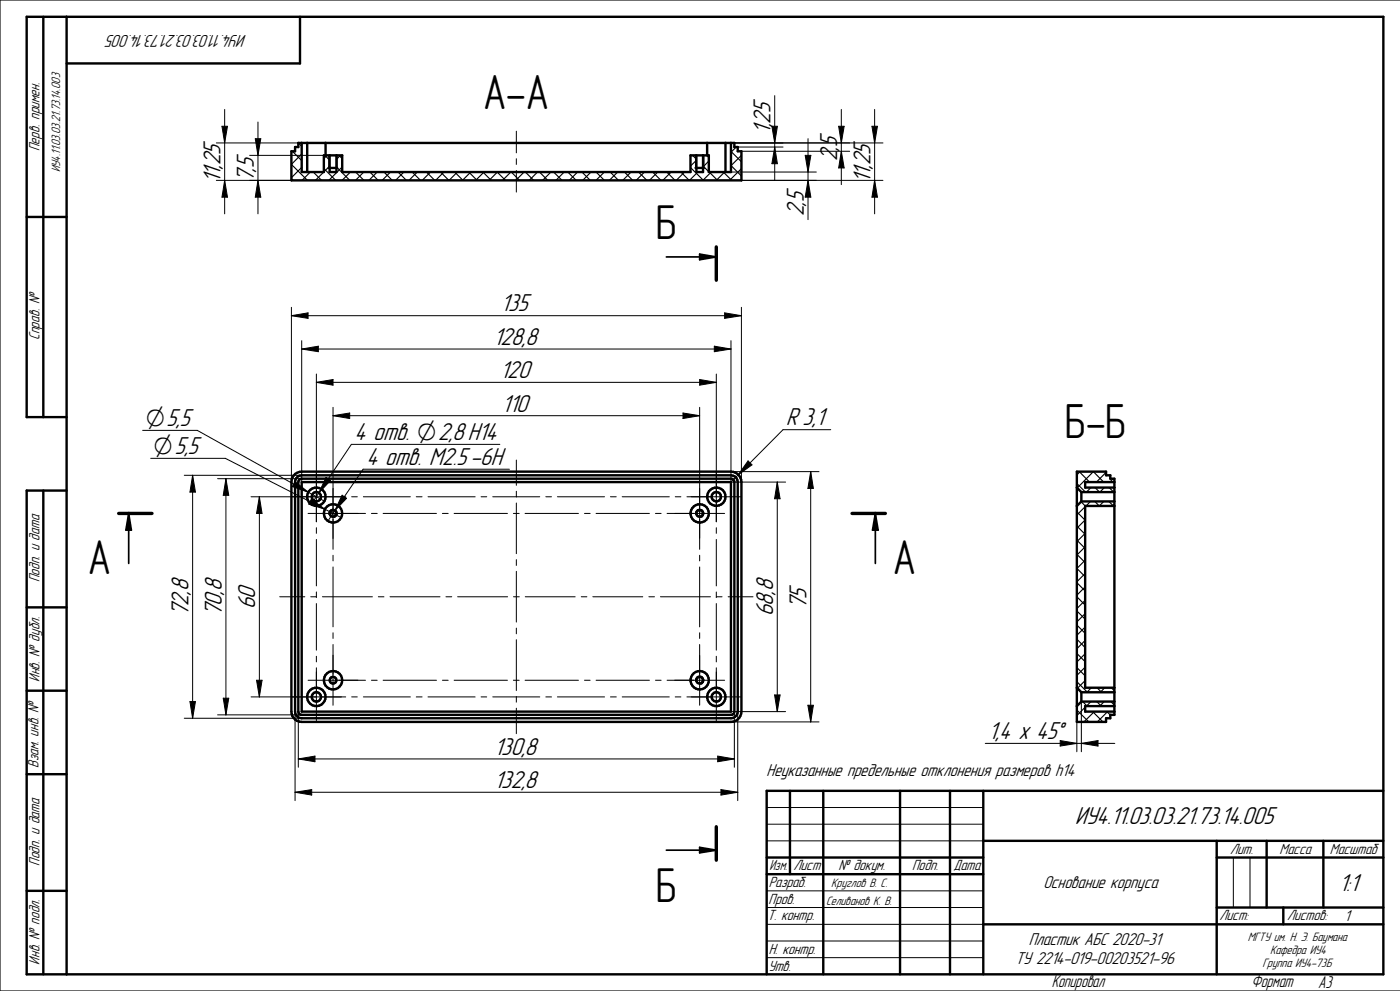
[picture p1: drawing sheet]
<svg xmlns="http://www.w3.org/2000/svg" width="420mm" height="297mm" viewBox="0 0 420 297" stroke-linecap="round" stroke-linejoin="round" font-family="sans-serif">
<g fill="none" stroke="#000" stroke-width=".72">
<path d="M13 5v120M20 5v287M90 5v14h-70M8 65h12M20 125h-12v-120h407v287h-407v-145h12M13 147v145M88.6 142l1.9-.6h128.8a3.1 3.1 0 0 1 3.1 3.1v68.8a3.1 3.1 0 0 1-3.1 3.1h-128.8a3.1 3.1 0 0 1-3.1-3.1v-68.8a3.2 3.2 0 0 1 1.2-2.5zM89.3 142.8l1.2-.3h128.8a2.03 2.03 0 0 1 2 2v68.8a1.97 1.97 0 0 1-2 2h-128.8a1.97 1.97 0 0 1-2-2v-68.8l.1-.7zM89.8 143.8l.7-.3h128.8a1.01 1.01 0 0 1 1 1v68.8a.94 .94 0 0 1-1 .9h-128.8a.94 .94 0 0 1-1-.9v-68.8zM90.5 144.5h128.8v68.8h-128.8zM8 182h12M8 207h12"/>
<path d="M8 232h12M237 237v25M247 237v55M270 237v55M285 237v55M295 237v55M415 237h-185v55M230 257h65M295 252h120M365 252v40M365 257h50M380 252v20"/>
<path d="M397 252v20M8 267h12M230 262h65M295 277h120M365 272h50M385 272v5"/>
<circle cx="94.9" cy="148.9" r="2.75"/>
<circle cx="94.9" cy="148.9" r="1.4"/>
<circle cx="99.9" cy="153.9" r="1"/>
<circle cx="99.9" cy="153.9" r="2.74"/>
<circle cx="209.9" cy="153.9" r="1.01"/>
<circle cx="209.9" cy="153.9" r="2.73"/>
<circle cx="214.9" cy="148.9" r="1.4"/>
<circle cx="214.9" cy="148.8" r="2.75"/>
<circle cx="94.9" cy="208.9" r="1.41"/>
<circle cx="94.9" cy="208.9" r="2.76"/>
<circle cx="99.9" cy="203.9" r="2.75"/>
<circle cx="99.9" cy="203.9" r="1.01"/>
<circle cx="209.9" cy="203.9" r="1"/>
<circle cx="209.9" cy="203.9" r="2.76"/>
<circle cx="214.9" cy="208.9" r="2.75"/>
<circle cx="214.9" cy="208.9" r="1.38"/>
</g>
<path d="M230 242h65M230 247h65M230 252h65M370 257v15M375 257v15M230 267h65M230 272h65M230 277h65M230 282h65M230 287h65" fill="none" stroke="#000" stroke-width=".3"/>
<path d="M420 0h-420v297h420M98.7 154.2a1.25 1.25 0 0 1 .9-1.5 1.25 1.25 0 0 1 1.5 .8 1.25 1.25 0 0 1-.9 1.6M208.7 154.2a1.24 1.24 0 0 1 .9-1.5 1.24 1.24 0 0 1 1.5 .9 1.24 1.24 0 0 1-.9 1.5M208.7 204.2a1.24 1.24 0 0 1 .9-1.5 1.24 1.24 0 0 1 1.5 .8 1.24 1.24 0 0 1-.9 1.6" fill="none" stroke="#000" stroke-width=".34"/>
<path d="M38.6 153.9h7M255.6 153.9h7" fill="none" stroke="#000" stroke-width="1"/>
<path d="M38.6 153.9l.8 5h-1.6zM38.6 153.9v15M262.6 153.9l.8 5h-1.7zM262.6 153.9v15" fill="none" stroke="#000" stroke-width=".51"/>
<path d="M38.6 153.9l.8 5h-1.6zM262.6 153.9l.8 5h-1.7z" fill="#000"/>
<g fill="#fff">
<path d="M26.3 162.1h7.1v10h-7.1z" fill-rule="evenodd"/>
<path d="M267.8 162.1h7.1v10h-7.1z" fill-rule="evenodd"/>
</g>
<path d="M35.6 153.9h3M262.6 153.9h3" fill="none" stroke="#000" stroke-width="1"/>
<g fill="none" stroke="#000" stroke-width=".34">
<path d="M87.4 53.5l.6 .6M87.7 45.3l2.8 2.8M88.6 44.1l-.1 .1M89.5 42.9l1 1M89.8 42.8l-.3 .3M90.5 46.1l-3.1 3.2 4.8 4.8M90.5 50.2l-3.1 3.1M93.1 51.6l-2.5 2.5M94 51.6l2.5 2.5M97.2 50.5l3.5 3.6M97.5 46.6l1.4 1.4M98.1 46.6l-.9 .9"/>
<path d="M98.6 46.6v3.7M98.9 49.8l-4.3 4.3M100.9 50l4 4.1M101.1 46.6v3.7M101.7 46.6l1 .9M102.1 46.6l-1.2 1.2M102.7 50l-4.1 4.1M105.1 51.6l-2.5 2.5M106.7 51.6l2.5 2.5M109.1 51.6l-2.5 2.5M111 51.6l2.5 2.5M113.2 51.6l-2.5 2.5"/>
<path d="M115.2 51.6l2.5 2.5M117.1 51.6l-2.5 2.5M119.4 51.6l2.5 2.5M121.2 51.6l-2.5 2.5M123.7 51.6l2.5 2.5M125.2 51.6l-2.5 2.5M127.9 51.6l2.5 2.5M129.2 51.6l-2.5 2.5M132.2 51.6l2.5 2.5 2.5-2.5M133.2 51.6l-2.5 2.5M136.4 51.6l2.5 2.5M140.6 51.6l2.5 2.5"/>
<path d="M141.2 51.6l-2.5 2.5M144.9 51.6l2.5 2.5M145.2 51.6l-2.5 2.5M149.1 51.6l2.5 2.5M149.2 51.6l-2.5 2.5M153.2 51.6l-2.5 2.5M153.4 51.6l2.5 2.5M157.2 51.6l-2.5 2.5M157.6 51.6l2.5 2.5M161.2 51.6l-2.5 2.5M161.8 51.6l2.5 2.5M165.3 51.6l-2.5 2.5"/>
<path d="M166.1 51.6l2.5 2.5M169.2 51.6l-2.4 2.5M170.3 51.6l2.5 2.5M173.3 51.6l-2.5 2.5M174.6 51.6l2.5 2.5M177.3 51.6l-2.5 2.5M178.8 51.6l2.5 2.5M181.3 51.6l-2.5 2.5M183 51.6l2.5 2.5M185.3 51.6l-2.5 2.5M187.3 51.6l2.5 2.5M189.3 51.6l-2.5 2.5"/>
<path d="M191.6 51.6l2.5 2.5M193.3 51.6l-2.5 2.5M195.8 51.6l2.5 2.5M197.3 51.6l-2.5 2.5M200 51.6l2.5 2.5M201.3 51.6l-2.5 2.5M204.3 51.6l2.5 2.5M205.4 51.6l-2.5 2.5M207.1 50.2l3.9 3.9M207.8 46.6l1.1 1.1M208.7 46.6v3.7M208.9 48l-1.8 1.8"/>
<path d="M209.3 51.6l-2.5 2.5M210.9 49.7l1.7 1.8M211.2 46.6v3.7M212 46.6l.6 .6M212.6 48.3l-1.7 1.7M212.8 51.6l2.5 2.5M213.4 51.6l-2.5 2.5M217 51.6l2.5 2.5M217.4 51.6l-2.5 2.5M219.3 45.4l3.1 3.1M220.9 44.1l-1.6 1.5M222.4 46.6l-3.1 3.1 3.1 3"/>
<path d="M222.4 50.5l-3.5 3.6"/>
</g>
<path d="M89.5 42.8h130.8v1.3h1v1.2h1.1v8.8h-135v-8.8h1.1v-1.2h1zM92.2 42.8v8.8M97.7 42.8v3.8M98.6 50.3h2.5M98.9 46.6v5h2v-5M208.7 50.3h2.5M210.9 46.6v5h-2v-5M212.1 42.8v3.8M217.6 42.8v8.8M219.3 42.8v8.8h-6.7v-5h-5.5v5h-104.4v-5h-5.5v5h-6.7v-8.8" fill="none" stroke="#000" stroke-width=".72"/>
<g fill="#fff">
<path d="M145 22.8h19.8v10h-19.8z" fill-rule="evenodd"/>
<path d="M145 22.8h19.8v10h-19.8z" fill-rule="evenodd"/>
</g>
<path d="M214.9 77v7M214.9 247.8v7" fill="none" stroke="#000" stroke-width="1"/>
<path d="M199.9 77h15M209.9 76.2l5 .8-5 .9zM199.9 254.8h15M209.9 254l5 .8-5 .8z" fill="none" stroke="#000" stroke-width=".51"/>
<path d="M209.9 76.2l5 .8-5 .9zM209.9 254l5 .8-5 .8z" fill="#000"/>
<g fill="#fff">
<path d="M196.7 260.3h6.4v10h-6.4z" fill-rule="evenodd"/>
<path d="M196.7 61.5h6.4v10h-6.4z" fill-rule="evenodd"/>
</g>
<path d="M214.9 74v3M214.9 254.8v3" fill="none" stroke="#000" stroke-width="1"/>
<g fill="none" stroke="#000" stroke-width=".34">
<path d="M323 153.4l2.5 2.5M323 157.6l2.5 2.5M323 144.9l2.6 2.6M323.8 141.4l3.1 3.1M324 141.4l-1 .9M324.3 150.4l1.2 1.2M325.5 159.9l-2.5 2.4M325.5 151.8l-2.5 2.5M325.5 155.8l-2.5 2.5M327.2 150.3l-1.4 1.3M327.3 146.1l-1.4 1.4M328.4 150.3l1.4 1.3 1.3-1.3"/>
<path d="M328.5 146.1l1.4 1.4M331.1 144.5l-3.1-3.1-4.8 4.8M331.3 146.1l-1.4 1.4M331.8 141.6l-2.9 2.9M332.7 150.3l1.3 1.3M332.7 146.1l1.4 1.4M333.9 143.5l-.9 1M334.3 147.1l-.4 .4M334.3 151.1l-.5 .5M323 161.9l2.5 2.5M323 166.1l2.5 2.5M323 170.3l2.5 2.5"/>
<path d="M323 174.6l2.5 2.5M323 178.9l2.5 2.5M325.5 163.9l-2.5 2.5M325.5 167.9l-2.5 2.5M325.5 171.9l-2.5 2.5M325.5 175.9l-2.5 2.5M325.5 179.9l-2.5 2.5M323 183.1l2.5 2.5M323 187.3l2.5 2.5M323 191.6l2.5 2.5M323 195.8l2.5 2.5M325.5 183.9l-2.5 2.5"/>
<path d="M325.5 187.9l-2.5 2.5M325.5 191.9l-2.5 2.5M325.5 195.9l-2.5 2.5M325.5 199.9l-2.5 2.5M323 204.3l3.2 3.2M323 200.1l2.5 2.5M323 212.8l3.6 3.6M324.8 210.3l1.3 1.3M325.5 212l-2.5 2.5M325.5 204l-2.3 2.3M327.3 210.3l-1.4 1.3M327.4 206.1l-1.3 1.4"/>
<path d="M327.8 213.3l3.1 3.1M328.3 213.3l-3.1 3.1M329 210.3l1.4 1.3M329.1 206.1l1.4 1.4M331.3 210.3l-1.4 1.3M331.4 206.1l-1.3 1.4M332 213.3l1.1 1M332.3 213.3l-3.1 3.1M333.2 210.3l1.1 1M333.4 206.1l.9 1M334.3 207.2l-.2 .3M334.3 211.2l-.4 .4"/>
</g>
<g fill="none" stroke="#000" stroke-width=".72">
<path d="M323 141.4h8.8v1.1h1.3v1h1.2v70.7h-1.2v1.1h-1.3v1.1h-8.8zM323 146.1l1.4 1.4M324.4 147.5v2.8M324.4 147.5h9.9M324.4 150.3l-1.4 1.3M324.4 150.3h9.9M334.3 144.5h-8.8v1.6h8.8M334.3 151.6h-8.8v54.5h8.8M323 206.1l1.4 1.4M324.4 210.3l-1.4 1.3M324.4 207.5v2.8M324.4 210.3h9.9"/>
<path d="M324.4 207.5h9.9M334.3 211.6h-8.8v1.7h8.8"/>
</g>
<g fill="#fff">
<path d="M319.4 121.4h18.5v10h-18.5z" fill-rule="evenodd"/>
<path d="M319.4 121.4h18.5v10h-18.5z" fill-rule="evenodd"/>
</g>
<g fill="none" stroke="#000" stroke-width=".3">
<path d="M66.6 37.8h1.6l-.8 5zM67.4 32.8v31.3M77.4 36.6v27.5M154.9 39.3v6.5M231.6 37.8h1.6l-.8 5zM232.4 28.7v25.4M251.6 37.8h1.6l-.8 5zM252.4 32.8v22.5M261.6 37.8h1.6l-.8 5zM262.4 32.8v31.3M64.9 54.1h22.5M64.9 42.8h30"/>
<path d="M67.4 54.1l.8 5h-1.6zM74.9 46.6h25M76.6 41.6h1.6l-.8 5zM77.4 54.1l.8 5h-1.6zM154.9 47.6v1.7M154.9 51.1v6.5M219.3 51.6h25.6M219.3 42.8h45.6M220.3 44.1h14.6M222.4 54.1h42.5M222.4 45.3h32.5M232.4 44.1l.8 5h-1.6z"/>
<path d="M241.6 46.6h1.6l-.8 5zM242.4 41.6v24.2M242.4 54.1l.8 5h-1.6zM252.4 45.3l.8 5h-1.6zM262.4 54.1l.8 5h-1.6zM87.4 92.1v52.4M87.4 94.6l5-.8v1.6zM87.4 94.6h135M217.4 93.8l5 .8-5 .8zM222.4 92.1v52.4M90.5 104.6h128.8M90.5 102.1v42.4"/>
<path d="M90.5 104.6l5-.8v1.6zM94.9 112.1v44.3M94.9 114.6h120M94.9 114.6l5-.9v1.7zM209.9 113.7l5 .9-5 .8zM214.3 103.8l5 .8-5 .8zM214.9 112.1v44.3M219.3 102.1v42.4M42.8 129h16.4l37.9 21.1M45.2 137.4h22.4l29.9 15.2M99.9 122.1v42.5M99.9 124.6l5-.8v1.6z"/>
<path d="M99.9 124.6h110M149.9 133.2h-44.5l-9.7 14.5M154.9 137.9v7.6M204.9 123.8l5 .8-5 .8zM209.9 122.1v42.5M224.4 138.1l1.2 1.2-4.1 3zM249.2 128.8h-14.3l-15.6 15.7M55.3 142.5h35.2M57.8 142.5v72.8M57.8 142.5l.8 5h-1.6zM65.3 143.5h25.2M67.8 143.5v70.7"/>
<path d="M67.8 143.5l.8 5h-1.6zM75.3 148.9h28.4M77.8 148.9v60M77.8 148.9l.8 5h-1.6zM88.5 144.4l4 3.1-4.8-1.7zM92.4 153.9h17.2M93.4 149.6l4.1 3-4.9-1.5zM94.9 158.2v1.7M95.7 147.7l-2.2 3.3M97.5 152.6l4.7 2.4M97.8 143.1l1.3 .9-3.4 3.7zM100.5 153l-2 3"/>
<path d="M102.6 148.4l1.4 1-3.5 3.6zM105.5 148.9h1.7M109 148.9h14.1M111.4 153.9h1.8M114.9 153.9h16M124.9 148.9h1.7M128.4 148.9h14.1M132.7 153.9h1.8M136.2 153.9h16M144.3 148.9h1.7M147.8 148.9h14.1M152.8 140.6h-43.9l-8.4 12.4"/>
<path d="M154 153.9h1.7M154.9 147.2v1.8M154.9 150.7v15.2M157.5 153.9h16M163.7 148.9h1.7M167.2 148.9h14.2M175.3 153.9h1.7M178.8 153.9h16M183.1 148.9h1.8M186.6 148.9h14.2M196.6 153.9h1.7M200.1 153.9h17.3"/>
<path d="M202.6 148.9h1.7M206.1 148.9h16.3M214.9 158.2v1.7M219.3 144.5h16.4M219.3 141.4h26.4M233.2 144.5l.8 5h-1.6zM233.2 144.5v68.8M243.2 141.4l.8 5h-1.6zM243.2 141.4v75M83.9 178.9h7.5M93.2 178.9h1.7M94.9 161.7v13.9"/>
<path d="M94.9 177.4v1.7M96.7 178.9h15M99.9 166.4v1.7M99.9 169.9v18M113.5 178.9h1.7M117 178.9h15M133.8 178.9h1.7M137.3 178.9h15M154.1 178.9h1.7M154.9 167.7v1.8M154.9 171.2v15.2M157.6 178.9h15"/>
<path d="M174.4 178.9h1.7M177.8 178.9h15M194.6 178.9h1.7M198.1 178.9h15M209.9 166.4v1.7M209.9 169.9v18M214.9 161.7v13.9M214.9 177.4v1.7M214.9 178.9h1.7M218.4 178.9h7.5M94.9 180.9v14M94.9 196.7v1.7"/>
<path d="M99.9 189.7v1.6M99.9 193.2v18.2M154.9 188.3v1.6M154.9 191.7v15.3M209.9 189.7v1.6M209.9 193.2v18.2M214.9 180.9v14M214.9 196.7v1.7M55.3 215.3h35.2M57 210.3h1.6l-.8 5zM65.3 214.2h25.2M67 209.3h1.6l-.8 4.9z"/>
<path d="M75.3 208.9h28.4M77 203.9h1.6l-.8 5zM88.5 213.3v26.6M89.5 213.3v16.7M92.4 203.9h17.2M94.9 200.2v16.2M105.5 208.9h1.7M109 208.9h14.1M111.4 203.9h1.8M114.9 203.9h16M124.9 208.9h1.7M128.4 208.9h14.1"/>
<path d="M132.7 203.9h1.8M136.2 203.9h16M144.3 208.9h1.7M147.8 208.9h14.1M154 203.9h1.7M154.9 208.7v1.7M154.9 212.3v7.6M157.5 203.9h16M163.7 208.9h1.7M167.2 208.9h14.2M175.3 203.9h1.7M178.8 203.9h16"/>
<path d="M183.1 208.9h1.8M186.6 208.9h14.2M196.6 203.9h1.7M200.1 203.9h17.3M202.6 208.9h1.7M206.1 208.9h16.3M214.9 200.2v16.2M219.3 213.3h16.4M219.3 216.4h26.4M220.3 213.3v16.7M221.3 213.3v26.6M232.4 208.3h1.6l-.8 5z"/>
<path d="M242.4 211.4h1.6l-.8 5zM323 211.6v13.7M324.4 210.3v15M88.5 237.4l5-.8v1.7zM88.5 237.4h132.8M89.5 227.5h130.8M89.5 227.5l5-.9v1.7zM215.3 226.6l5 .9-5 .8zM216.3 236.6l5 .8-5 .9zM295.6 222.8h38.8M318.1 222l4.9 .8-4.9 .8zM324.4 222.8l5-.8v1.6z"/>
</g>
<g fill="#000">
<path d="M66.6 37.8h1.6l-.8 5zM231.6 37.8h1.6l-.8 5zM251.6 37.8h1.6l-.8 5zM261.6 37.8h1.6l-.8 5zM67.4 54.1l.8 5h-1.6zM77.4 54.1l.8 5h-1.6zM76.6 41.6h1.6l-.8 5zM232.4 44.1l.8 5h-1.6zM241.6 46.6h1.6l-.8 5zM242.4 54.1l.8 5h-1.6zM252.4 45.3l.8 5h-1.6zM262.4 54.1l.8 5h-1.6z"/>
<path d="M87.4 94.6l5-.8v1.6zM217.4 93.8l5 .8-5 .8zM90.5 104.6l5-.8v1.6zM94.9 114.6l5-.9v1.7zM209.9 113.7l5 .9-5 .8zM214.3 103.8l5 .8-5 .8zM99.9 124.6l5-.8v1.6zM204.9 123.8l5 .8-5 .8zM224.4 138.1l1.2 1.2-4.1 3zM57.8 142.5l.8 5h-1.6zM67.8 143.5l.8 5h-1.6zM77.8 148.9l.8 5h-1.6z"/>
<path d="M88.5 144.4l4 3.1-4.8-1.7zM93.4 149.6l4.1 3-4.9-1.5zM97.8 143.1l1.3 .9-3.4 3.7zM102.6 148.4l1.4 1-3.5 3.6zM233.2 144.5l.8 5h-1.6zM243.2 141.4l.8 5h-1.6zM57 210.3h1.6l-.8 5zM67 209.3h1.6l-.8 4.9zM77 203.9h1.6l-.8 5zM232.4 208.3h1.6l-.8 5zM242.4 211.4h1.6l-.8 5zM88.5 237.4l5-.8v1.7z"/>
<path d="M89.5 227.5l5-.9v1.7zM215.3 226.6l5 .9-5 .8zM216.3 236.6l5 .8-5 .9zM318.1 222l4.9 .8-4.9 .8zM324.4 222.8l5-.8v1.6z"/>
</g>
<g font-size="13.2">
<text x="145" y="32.8">А-А</text>
<text x="196.7" y="71.5">Б</text>
<text x="319.4" y="131.4">Б-Б</text>
<text x="26.3" y="172.1">А</text>
<text x="267.8" y="172.1">А</text>
<text x="196.7" y="270.3">Б</text>
</g>
<g font-size="7.7">
<text x="43.8" y="127.7">O5,5</text>
<text x="46.2" y="136.1">O5,5</text>
</g>
<g font-size="7">
<text x="231.1" y="40.3" transform="rotate(-90 231.1 40.3)">1,25</text>
<text x="251.2" y="48.3" transform="rotate(-90 251.2 48.3)">2,5</text>
<text x="66.2" y="54.8" transform="rotate(-90 66.2 54.8)">11,25</text>
<text x="76.2" y="54.6" transform="rotate(-90 76.2 54.6)">7,5</text>
<text x="261.2" y="54.8" transform="rotate(-90 261.2 54.8)">11,25</text>
<text x="241.1" y="64.9" transform="rotate(-90 241.1 64.9)">2,5</text>
<text x="150.3" y="93.3">135</text>
<text x="148" y="103.3">128,8</text>
<text x="150.1" y="113.3">120</text>
<text x="150.6" y="123.4">110</text>
<text x="106.4" y="132">4 отв. O2,8 H14</text>
<text x="235.9" y="127.5">R 3,1</text>
<text x="109.9" y="139.4">4 отв. M2.5 -6H</text>
<text x="56.6" y="184.7" transform="rotate(-90 56.6 184.7)">72,8</text>
<text x="66.5" y="184.7" transform="rotate(-90 66.5 184.7)">70,8</text>
<text x="76.5" y="182.6" transform="rotate(-90 76.5 182.6)">60</text>
<text x="231.9" y="184.7" transform="rotate(-90 231.9 184.7)">68,8</text>
<text x="241.9" y="182.6" transform="rotate(-90 241.9 182.6)">75</text>
<text x="296.5" y="221.5">1,4 x 45°</text>
<text x="148.2" y="226.2">130,8</text>
<text x="148.2" y="236.2">132,8</text>
<text x="322.5" y="246.9">ИУ4.11.03.03.21.73.14.005</text>
<text x="401.7" y="267.1">1:1</text>
</g>
<g font-size="4.9">
<text x="73.9" y="10.6" transform="rotate(-180 73.9 10.6)">ИУ4.11.03.03.21.73.14.005</text>
<text x="230" y="232.6">Неуказанные предельные отклонения размеров h14</text>
<text x="313" y="266.2">Основание корпуса</text>
<text x="308.7" y="283.2">Пластик АБС 2020-31</text>
<text x="304.7" y="288.8">ТУ 2214-019-00203521-96</text>
</g>
<g font-size="4.8">
<text x="315.5" y="295.9">Копировал</text>
<text x="375.4" y="295.9">Формат</text>
<text x="395.5" y="296.2">A3</text>
</g>
<text font-size="4.5" x="403.3" y="276.1">1</text>
<g font-size="4.2">
<text x="11.9" y="45.2" transform="rotate(-90 11.9 45.2)">Перв. примен.</text>
<text x="11.9" y="101.9" transform="rotate(-90 11.9 101.9)">Справ. №</text>
<text x="11.9" y="174.5" transform="rotate(-90 11.9 174.5)">Подп. и дата</text>
<text x="11.9" y="204.3" transform="rotate(-90 11.9 204.3)">Инв. № дубл.</text>
<text x="11.6" y="230.1" transform="rotate(-90 11.6 230.1)">Взам. инв. №</text>
<text x="369.1" y="255.9">Лит.</text>
<text x="383.9" y="255.9">Масса</text>
<text x="399" y="255.9">Масштаб</text>
<text x="11.9" y="259.5" transform="rotate(-90 11.9 259.5)">Подп. и дата</text>
<text x="238" y="260.9">Лист</text>
<text x="251.5" y="260.9">№ докум.</text>
<text x="273.6" y="260.9">Подп.</text>
<text x="286" y="260.9">Дата</text>
<text x="230.7" y="265.9">Разраб.</text>
<text x="230.3" y="275.8">Т. контр.</text>
<text x="230.6" y="270.8">Пров.</text>
<text x="365.8" y="275.8">Лист:</text>
<text x="386.1" y="275.8">Листов:</text>
<text x="230.7" y="285.8">Н. контр.</text>
<text x="11.9" y="289.1" transform="rotate(-90 11.9 289.1)">Инв. № подл.</text>
<text x="230.5" y="290.9">Утв.</text>
</g>
<text font-size="4.1" x="230.8" y="260.8">Изм.</text>
<g font-size="3.5">
<text x="18.1" y="51.7" transform="rotate(-90 18.1 51.7)">ИУ4.11.03.03.21.73.14.003</text>
<text x="249.4" y="265.8">Круглов В. С.</text>
<text x="247.8" y="271.3">Селиванов К. В.</text>
<text x="374.3" y="282.1">МГТУ им. Н. Э. Баумана</text>
<text x="381" y="286">Кафедра ИУ4</text>
<text x="378.7" y="289.8">Группа ИУ4-73Б</text>
</g>
</svg>
